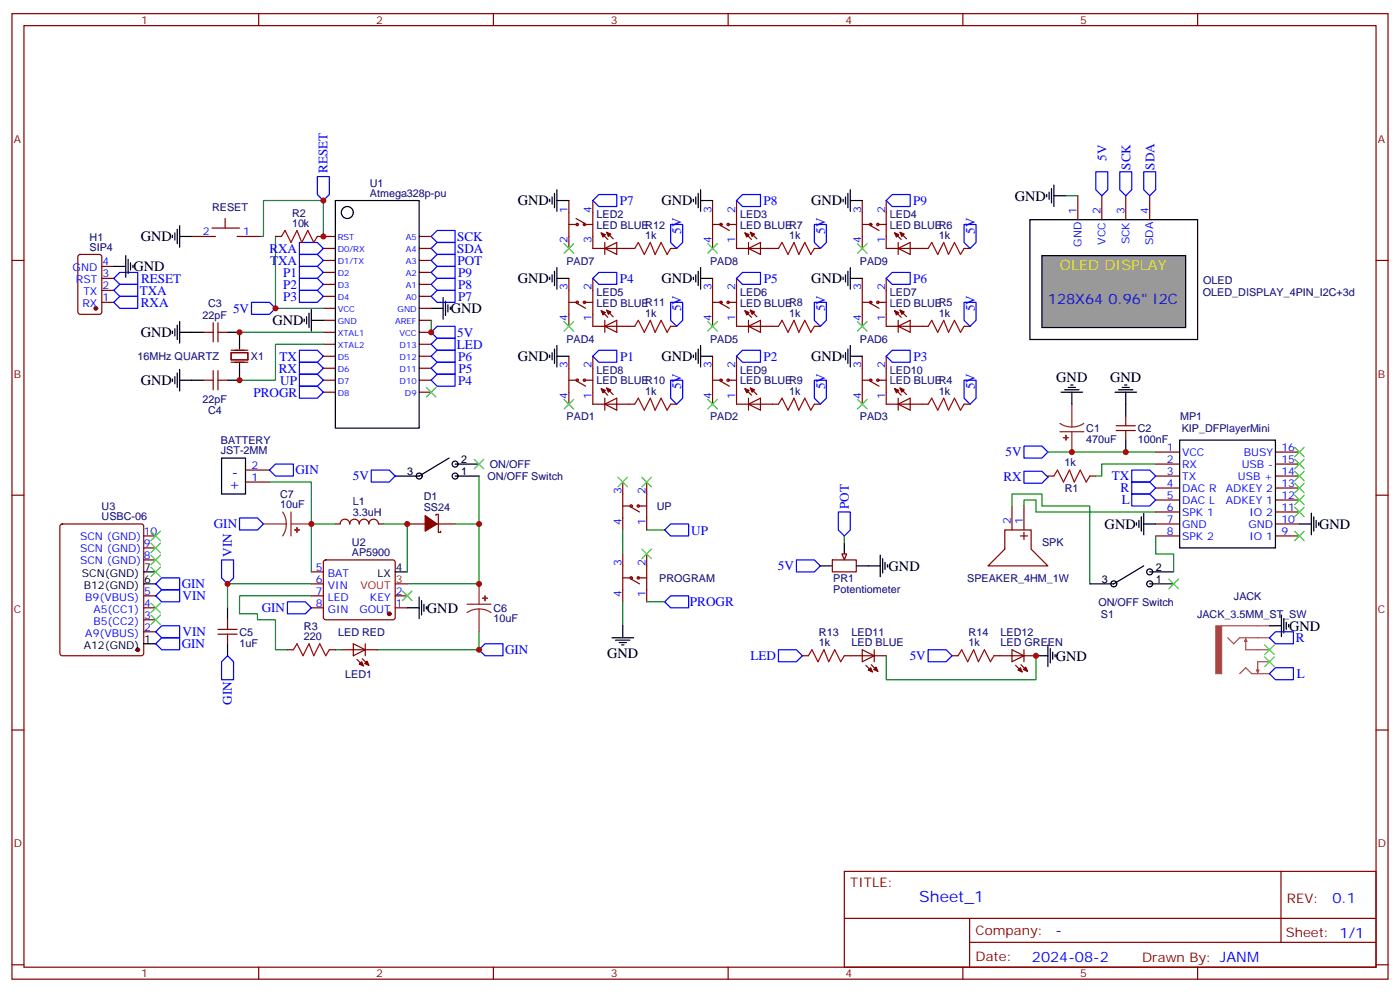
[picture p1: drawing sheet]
<svg xmlns="http://www.w3.org/2000/svg" width="412mm" height="292mm" viewBox="0 0 412 292" stroke-linecap="round" stroke-linejoin="round" font-family="sans-serif">
<g fill="none" stroke="#870000" stroke-width=".35">
<path d="M3.5 4h405.4v284.4h-405.4zM7.1 7.5h398.2v277.3h-398.2zM76.2 4v3.5M145.3 4v3.5M214.5 4v3.5M283.6 4v3.5M352.8 4v3.5M167.6 59.1v14.1M174.6 59.1v14.1M209.9 59.1v14.1M217 59.1v14.1M254 59.1v14.1"/>
<path d="M261.1 59.1v14.1M3.5 76.7h3.6M167.6 66.1h2.4M169.7 64.3l2.5 1.5M172.2 66.1h2.4M209.9 66.1h2.5M212.4 66.5l2.4 1.4M214.5 66.1h2.5M254 66.1h2.5M256.5 66.5l2.4 1.4M258.6 66.1h2.5M405.3 76.7h3.6"/>
<path d="M167.6 82v14.1M167.6 89h2.4M170 89.4l2.5 1.4M172.2 89h2.4M174.6 82v14.1M209.9 82v14.1M209.9 89h2.5M212.4 89.4l2.4 1.4M214.5 89h2.5M217 82v14.1M254 82v14.1M254 89h2.5"/>
<path d="M256.5 89.4l2.4 1.4M258.6 89h2.5M261.1 82v14.1M167.6 104.9v14.1M167.6 112h2.4M170 112.3l2.5 1.4M172.2 112h2.4M174.6 104.9v14.1M209.9 112h2.5M209.9 104.9v14.1M212.4 112.3l2.4 1.4M214.5 112h2.5"/>
<path d="M217 104.9v14.1M254 112h2.5M254 104.9v14.1M256.5 112.3l2.4 1.4M258.6 112h2.5M261.1 104.9v14.1M3.5 145.8h3.6M405.3 145.8h3.6M3.5 215h3.6M405.3 215h3.6M248.7 256.6h156.6v28.2h-156.6zM377.3 256.6v20.9"/>
<path d="M248.7 270.5h156.5M285.6 277.5h119.6M285.6 270.5v14.1M3.5 284.1h3.6M76.2 284.8v3.6M145.3 284.8v3.6M214.5 284.8v3.6M283.6 284.8v3.6M352.8 284.8v3.6M405.3 284.1h3.6"/>
<circle cx="170" cy="66.1" r=".35"/>
<circle cx="172.2" cy="66.1" r=".35"/>
<circle cx="212.4" cy="66.1" r=".35"/>
<circle cx="214.5" cy="66.1" r=".35"/>
<circle cx="256.5" cy="66.1" r=".35"/>
<circle cx="258.6" cy="66.1" r=".35"/>
<circle cx="170" cy="89" r=".35"/>
<circle cx="172.2" cy="89" r=".35"/>
<circle cx="212.4" cy="89" r=".35"/>
<circle cx="214.5" cy="89" r=".35"/>
<circle cx="256.5" cy="89" r=".35"/>
<circle cx="258.6" cy="89" r=".35"/>
<circle cx="170" cy="112" r=".35"/>
<circle cx="172.2" cy="112" r=".35"/>
<circle cx="212.4" cy="112" r=".35"/>
<circle cx="214.5" cy="112" r=".35"/>
<circle cx="256.5" cy="112" r=".35"/>
<circle cx="258.6" cy="112" r=".35"/>
</g>
<path d="M303.4 64.7h49.4v35.3h-49.4z" fill="none" stroke="#000" stroke-width=".35"/>
<path d="M306.9 75.3h42.3v21.1h-42.3z" fill="#999" stroke="#000" stroke-width=".35"/>
<g fill="none" stroke="#870000" stroke-width=".35">
<path d="M317.5 57.6v7.1M324.6 57.6v7.1M331.6 57.6v7.1M338.7 57.6v7.1M23.2 75.1l.4-.2h5.7l.6 .5 .1 16.5-.5 .6-5.9 .1-.6-.5-.1-16.5zM30 78.5h3.5M56.4 69.6h7.1M62.4 67.2h8.2M66.3 64.3v2.9M69.8 69.6h7.1M95.2 69.6h3.6M95.2 73.2h3.6"/>
<path d="M95.2 76.7h3.6M123.5 69.6h3.5M123.5 73.2h3.5M123.5 76.7h3.5M30 89h3.5M30 85.5h3.5M30 82h3.5M60 97.9h2.8M62.8 95v5.7M64.2 97.9h2.8M64.2 95v5.7M95.2 80.2h3.6"/>
<path d="M95.2 83.7h3.6M95.2 87.3h3.6M95.2 90.8h3.6M95.2 94.3h3.6M95.2 97.9h3.6M123.5 80.2h3.5M123.5 83.7h3.5M123.5 87.3h3.5M123.5 90.8h3.5M123.5 94.3h3.5M123.5 97.9h3.5M60 112h2.8"/>
<path d="M62.8 109.1v5.7M64.2 112h2.8M64.2 109.1v5.7M68.1 103.9h4.9v2.1h-4.9zM68.1 103.2h4.9M68.1 106.7h4.9M95.2 101.4h3.6M95.2 104.9h3.6M95.2 108.4h3.6M95.2 112h3.6M95.2 115.5h3.6M123.5 101.4h3.5"/>
<path d="M123.5 104.9h3.5M123.5 108.4h3.5M123.5 112h3.5M123.5 115.5h3.5M72.3 138.4h7.1M328.8 126.8h5.6M328.8 125.4h5.6M331.6 122.6v2.8M331.6 126.8v2.8M340.4 133.1h7.1M340.4 136.7h7.1M375.7 133.1h7.1"/>
<path d="M375.7 136.7h7.1M17.9 154.5l.4-.2h23.3l.7 .4v37.7l-.4 .7h-23.6l-.6-.5-.1-37.6zM42.3 157.8h3.6M72.3 142h7.1M98.8 154.3h1.4a1.41 1.41 0 0 1 1.4-1.4 1.41 1.41 0 0 1 1.4 1.4 1.41 1.41 0 0 1 1.4-1.4 1.41 1.41 0 0 1 1.4 1.4 1.41 1.41 0 0 1 1.4-1.4 1.41 1.41 0 0 1 1.5 1.4 1.41 1.41 0 0 1 1.4-1.4 1.41 1.41 0 0 1 1.4 1.4h1.4M119.9 154.3h5.3M128.4 151.8v-.3h.7v5.3h.7v-.4M128.8 154.3h5.3M183.4 142v14.1M183.4 149h2.5M185.9 149.4l2.5 1.4M188 149h2.5"/>
<path d="M190.5 142v14.1M296 156.1h7.7v5.6l5 5h-17.7l5-5zM298.1 149v7.1M300.6 157.8h2.1M301.6 149v7.1M301.6 156.8v2.1M340.4 140.2h7.1M340.4 143.7h7.1M340.4 147.2h7.1M340.4 150.8h7.1M340.4 154.3h7.1M340.4 157.8h7.1"/>
<path d="M375.7 140.2h7.1M375.7 143.7h7.1M375.7 147.2h7.1M375.7 150.8h7.1M375.7 154.3h7.1M375.7 157.8h7.1M42.3 179h3.6M42.3 175.5h3.6M42.3 164.9h3.6M42.3 161.4h3.6M91.7 179h3.5M91.7 175.5h3.5"/>
<path d="M91.7 168.4h3.5M91.7 171.9h3.5M95.5 165.1l.5-.2h19.7l.5 .2 .2 .5v16.2l-.2 .5-.5 .2h-19.7l-.5-.2-.3-.5v-16.2zM116.4 179h3.5M116.4 175.5h3.5M183.4 163.1v14.1M183.4 170.2h2.5M185.9 170.5l2.5 1.4M188 170.2h2.5M190.5 163.1v14.1M245.2 164.9h7v3.5h-7zM42.3 186.1h3.6"/>
<path d="M42.3 182.5h3.6M64.2 186.8h5.6M64.2 185.3h5.6M67 182.5v2.8M67 186.8v2.8"/>
<circle cx="185.9" cy="149" r=".35"/>
<circle cx="188" cy="149" r=".35"/>
<circle cx="185.9" cy="170.2" r=".35"/>
<circle cx="188" cy="170.2" r=".35"/>
</g>
<g fill="none" stroke="#000" stroke-width=".35">
<path d="M98.8 59.1h24.7v67h-24.7zM161.9 58.7v.7M162.6 58v2.1M163.3 56.9v4.3M164 59.1h3.6M164 55.9v6.3M204.3 58.7v.7M205 58v2.1M205.7 56.9v4.3M206.4 59.1h3.5M206.4 55.9v6.3M248.4 58.7v.7"/>
<path d="M249.1 58v2.1M249.8 56.9v4.3M250.5 59.1h3.5M250.5 55.9v6.3M308.3 57.3v.7M309 56.6v2.1M309.7 55.5v4.3M310.4 57.6h3.6M310.4 54.5v6.3M33.5 78.5h3.5M37 75.3v6.3M37.7 76.3v4.3"/>
<path d="M38.5 77.4v2.1M39.2 78.1v.7M50.8 69.3v.7M51.5 68.6v2.1M52.2 67.5v4.3M52.9 66.5v6.3M52.9 69.6h3.5M163.3 79.9v4.2M164 78.8v6.4M205.7 79.9v4.2M206.4 78.8v6.4M249.8 79.9v4.2"/>
<path d="M250.5 78.8v6.4M50.8 97.5v.7M51.5 96.8v2.1M52.2 95.7v4.3M52.9 97.9h7.1M52.9 94.7v6.3M67 97.9h3.6v4.9M89.6 94v.7M90.3 93.3v2.1M91 92.2v4.2M91.7 94.3h3.5M91.7 91.2v6.3"/>
<path d="M127 90.8h3.5M130.5 87.6v6.4M131.2 88.7v4.2M131.9 89.7v2.2M132.6 90.5v.7M161.9 81.6v.7M162.6 80.9v2.1M164 82h3.6M204.3 81.6v.7M205 80.9v2.1M206.4 82h3.5M248.4 81.6v.7"/>
<path d="M249.1 80.9v2.1M250.5 82h3.5M50.8 111.6v.7M51.5 110.9v2.1M52.2 109.9v4.2M52.9 112h7.1M52.9 108.8v6.3M70.6 107v5h-3.6M161.9 104.6v.7M162.6 103.9v2.1M163.3 102.8v4.2M164 101.7v6.4"/>
<path d="M164 104.9h3.6M204.3 104.6v.7M205 103.9v2.1M205.7 102.8v4.2M206.4 104.9h3.5M206.4 101.7v6.4M248.4 104.6v.7M249.1 103.9v2.1M249.8 102.8v4.2M250.5 104.9h3.5M250.5 101.7v6.4M312.6 115.5h6.3"/>
<path d="M313.6 114.8h4.3M314.7 114.1h2.1M315.4 113.4h.7M315.7 115.5v3.5M328.4 115.5h6.4M329.5 114.8h4.2M330.6 114.1h2.1M331.3 113.4h.7M331.6 115.5v7.1M65.3 134.9h7v10.6h-7zM132.3 134.9l-8.8 5.3h-7.1M134.1 136.7h7"/>
<path d="M331.6 129.6v3.5M347.5 129.6h28.2v31.8h-28.2zM134.1 140.2h7M248.7 159.9v3.6M334.8 154v.7M335.5 153.2v2.2M336.2 152.2v4.2M336.9 154.3h3.5M336.9 151.1v6.4M382.8 154.3h3.5M386.3 151.1v6.4M387 152.2v4.2"/>
<path d="M387.7 153.2v2.2M388.4 154v.7M42.3 168.4h3.6M42.3 171.9h3.6M67 179v3.5M116.4 168.4h3.5M119.9 179h3.6M123.5 175.8v6.4M124.2 176.9v4.2M124.9 177.9v2.2M125.6 178.6v.8M241.7 166.7h3.5"/>
<path d="M252.2 166.7h7.1M259.3 163.5v6.3M260 164.5v4.3M260.7 165.6v2.1M261.4 166.3v.7M336.9 166.7l-8.8 5.2h-7.1M338.7 168.4h7M338.7 171.9h7M42.3 189.6h3.6M67 189.6v3.5M305.2 193.1h3.5M308.7 189.9v6.4"/>
<path d="M309.4 191v4.2M310.1 192.1v2.1M310.8 192.8v.7"/>
<circle cx="102.3" cy="62.6" r="1.76"/>
<circle cx="134.1" cy="136.7" r=".88"/>
<circle cx="123.5" cy="140.2" r=".88"/>
<circle cx="134.1" cy="140.2" r=".88"/>
<circle cx="328.1" cy="171.9" r=".88"/>
<circle cx="338.7" cy="168.4" r=".88"/>
<circle cx="338.7" cy="171.9" r=".88"/>
</g>
<g fill="none" stroke="#008700" stroke-width=".35">
<path d="M314 57.6h3.5M76.9 69.6h.7v-10.5h17.6v10.5M81.1 69.6v21.2h14.1M70.6 97.9h24.6M127 94.3v3.6M95.2 101.4h-14.1v10.6h-10.5M308.7 133.1h31.7M340.4 136.7h-15.8v3.5h-1.8M79.4 142h12.3v12.3M98.8 154.3h-7.1v14.1M112.9 154.3h7v14.1M134.1 154.3h7"/>
<path d="M141.1 154.3v17.6h-21.2M141.1 140.2v14.1M183.4 156.1v7M190.5 156.1h5.3M298.1 149v-3.5h8.8v3.5h14.1v22.9M301.6 149v-1.8h3.6v3.6h35.2M308.7 140.2v.3M340.4 157.8v5.3h5.3v5.3M91.7 171.9h-24.7v7.1M91.7 175.5h-21.1v5.3h5.2v1.7h5.3v8.8h3.6M183.4 177.2v7.1M190.5 177.2h5.3"/>
<path d="M98.8 191.3h1.7M141.1 186.1v5.2h-30M261.1 193.1v7.1h44.1v-7.1"/>
</g>
<g fill="none" stroke="#00f" stroke-width=".35">
<path d="M93.5 52h3.5v5.3l-1.8 1.8-1.7-1.8zM174.6 59.1l1.8-1.8h5.3v3.5h-5.3zM217 59.1l1.7-1.8h5.3v3.5h-5.3zM261.1 59.1l1.7-1.8h5.3v3.5h-5.3zM322.8 50.6h3.5v5.3l-1.7 1.7-1.8-1.7zM329.8 50.6h3.6v5.3l-1.8 1.7-1.8-1.7zM336.9 50.6h3.5v5.3l-1.7 1.7-1.8-1.7zM88.2 78.5h5.3l1.7 1.7-1.7 1.8h-5.3zM88.2 71.4h5.3l1.7 1.8-1.7 1.7h-5.3zM88.2 74.9h5.3l1.7 1.8-1.7 1.8h-5.3zM127 69.6l1.8-1.7h5.3v3.5h-5.3zM127 73.2l1.8-1.8h5.3v3.5h-5.3z"/>
<path d="M127 76.7l1.8-1.8h5.3v3.6h-5.3zM197.6 66.1h3.5v5.3l-1.8 1.8-1.7-1.8zM239.9 66.1h3.5v5.3l-1.7 1.8-1.8-1.8zM284 66.1h3.5v5.3l-1.7 1.8-1.8-1.8zM33.5 82l1.8-1.8h5.3v3.5h-5.3zM33.5 89l1.8-1.7h5.3v3.5h-5.3zM35.3 83.7h5.3v3.6h-5.3l-1.8-1.8zM74.1 89h5.3l1.7 1.8-1.7 1.8h-5.3zM88.2 82h5.3l1.7 1.7-1.7 1.8h-5.3zM88.2 85.5h5.3l1.7 1.8-1.7 1.7h-5.3zM127 97.9l1.8-1.8h5.3v3.5h-5.3zM127 87.3l1.8-1.8h5.3v3.5h-5.3z"/>
<path d="M127 83.7l1.8-1.7h5.3v3.5h-5.3zM127 80.2l1.8-1.7h5.3v3.5h-5.3zM128.8 99.6h5.3v3.6h-5.3l-1.8-1.8zM174.6 82l1.8-1.8h5.3v3.5h-5.3zM197.6 89h3.5v5.3l-1.8 1.8-1.7-1.8zM217 82l1.7-1.8h5.3v3.5h-5.3zM239.9 89h3.5v5.3l-1.7 1.8-1.8-1.8zM261.1 82l1.7-1.8h5.3v3.5h-5.3zM284 89h3.5v5.3l-1.7 1.8-1.8-1.8zM88.2 103.2h5.3l1.7 1.7-1.7 1.8h-5.3zM88.2 106.7h5.3l1.7 1.7-1.7 1.8h-5.3zM88.2 110.2h5.3l1.7 1.8-1.7 1.7h-5.3z"/>
<path d="M88.2 113.7h5.3l1.7 1.8-1.7 1.8h-5.3zM127 112l1.8-1.8h5.3v3.5h-5.3zM127 108.4l1.8-1.7h5.3v3.5h-5.3zM127 104.9l1.8-1.7h5.3v3.5h-5.3zM174.6 104.9l1.8-1.7h5.3v3.5h-5.3zM197.6 112h3.5v5.3l-1.8 1.7-1.7-1.7zM217 104.9l1.7-1.7h5.3v3.5h-5.3zM239.9 112h3.5v5.3l-1.7 1.7-1.8-1.7zM262.8 103.2h5.3v3.5h-5.3l-1.7-1.8zM284 112h3.5v5.3l-1.7 1.7-1.8-1.7zM79.4 138.4l1.7-1.7h5.3v3.5h-5.3zM109.4 138.4h5.3l1.7 1.8-1.7 1.8h-5.3z"/>
<path d="M301.6 131.4h5.3l1.8 1.7-1.8 1.8h-5.3zM301.6 138.8h5.3l1.8 1.7-1.8 1.8h-5.3zM333.4 138.4h5.3l1.7 1.8-1.7 1.8h-5.3zM70.6 152.5h5.2l1.8 1.8-1.8 1.8h-5.2zM195.8 156.1l1.8-1.8h5.2v3.5h-5.2zM246.9 150.8h3.6v5.3l-1.8 1.7-1.8-1.7zM45.9 175.5l1.7-1.8h5.3v3.5h-5.3zM47.6 170.2h5.3v3.5h-5.3l-1.7-1.8zM65.3 164.9h3.5v5.3l-1.8 1.7-1.7-1.7zM84.7 177.2h5.3l1.7 1.8-1.7 1.8h-5.3zM195.8 177.2l1.8-1.7h5.2v3.5h-5.2zM234.6 164.9h5.3l1.8 1.8-1.8 1.7h-5.3z"/>
<path d="M45.9 189.6l1.7-1.8h5.3v3.5h-5.3zM45.9 186.1l1.7-1.8h5.3v3.5h-5.3zM67 193.1l1.8 1.8v5.3h-3.5v-5.3zM141.1 191.3l1.8-1.7h5.3v3.5h-5.3zM229.3 191.3h5.3l1.8 1.8-1.8 1.8h-5.3zM273.4 191.3h5.3l1.8 1.8-1.8 1.8h-5.3z"/>
</g>
<path d="M315.7 119v6.7M312.2 124.7l1.7 .8 1.8 .2M312.2 127.1h7.1M315.7 127.1v6M319.3 124.7l-1.7 .8-1.9 .2" fill="none" stroke="#8c2424" stroke-width=".35"/>
<g fill="#8c2424" stroke="#8c2424" stroke-width=".35">
<path d="M313.3 128.9h1.4z"/>
<path d="M314 128.2v1.4z"/>
</g>
<g fill="#870000" stroke="#870000" stroke-width=".35">
<path d="M125.2 151.8l3.6 2.5-3.6 2.1z"/>
<circle cx="28.2" cy="90.8" r=".53"/>
<circle cx="114.7" cy="180.8" r=".53"/>
<circle cx="40.6" cy="191.3" r=".53"/>
</g>
<path d="M116.4 171.9h3.5" fill="none" stroke="#f00" stroke-width=".35"/>
<g fill="none" stroke="#3c3" stroke-width=".35">
<path d="M166.2 71.8l2.8 2.8M169 71.8l-2.8 2.8M208.5 71.8l2.8 2.8M211.3 71.8l-2.8 2.8M252.6 71.8l2.8 2.8M255.4 71.8l-2.8 2.8M166.2 94.7l2.8 2.8M169 94.7l-2.8 2.8M208.5 94.7l2.8 2.8M211.3 94.7l-2.8 2.8M252.6 94.7l2.8 2.8M255.4 94.7l-2.8 2.8"/>
<path d="M166.2 117.6l2.8 2.8M169 117.6l-2.8 2.8M208.5 117.6l2.8 2.8M211.3 117.6l-2.8 2.8M252.6 117.6l2.8 2.8M255.4 117.6l-2.8 2.8M139.7 135.3l2.8 2.8M142.5 135.3l-2.8 2.8M381.4 135.3l2.8 2.8M381.4 138.8l2.8 2.8M381.4 131.7l2.8 2.8M384.2 135.3l-2.8 2.8"/>
<path d="M384.2 138.8l-2.8 2.8M384.2 131.7l-2.8 2.8M44.4 156.4l2.9 2.8M44.4 159.9l2.9 2.9M47.3 156.4l-2.9 2.8M47.3 159.9l-2.9 2.9M182 140.5l2.9 2.9M184.9 140.5l-2.9 2.9M189.1 140.5l2.8 2.9M191.9 140.5l-2.8 2.9M381.4 142.3l2.8 2.8M381.4 145.8l2.8 2.9"/>
<path d="M381.4 149.4l2.8 2.8M381.4 156.4l2.8 2.8M384.2 142.3l-2.8 2.8M384.2 145.8l-2.8 2.9M384.2 149.4l-2.8 2.8M384.2 156.4l-2.8 2.8M44.4 163.5l2.9 2.8M44.4 167l2.9 2.8M44.4 177.6l2.9 2.8M47.3 163.5l-2.9 2.8M47.3 167l-2.9 2.8M47.3 177.6l-2.9 2.8"/>
<path d="M118.5 174.1l2.9 2.8M121.4 174.1l-2.9 2.8M189.1 161.7l2.8 2.8M191.9 161.7l-2.8 2.8M344.3 170.5l2.8 2.9M347.1 170.5l-2.8 2.9M44.4 181.1l2.9 2.8M47.3 181.1l-2.9 2.8"/>
</g>
<g fill="#850000" stroke="#850000" stroke-width=".35">
<path d="M178.7 68.4l1.2 .5-.7 .7z"/>
<path d="M177.1 68.6l1.2 .5-.7 .7z"/>
<path d="M221 68.4l1.2 .5-.7 .7z"/>
<path d="M219.4 68.6l1.3 .5-.7 .7z"/>
<path d="M265.1 68.4l1.2 .5-.7 .7z"/>
<path d="M263.5 68.6l1.3 .5-.7 .7z"/>
<path d="M178.7 91.3l1.2 .6-.7 .7z"/>
<path d="M177.1 91.5l1.2 .5-.7 .7z"/>
<path d="M221 91.3l1.2 .6-.7 .7z"/>
<path d="M219.4 91.5l1.3 .5-.7 .7z"/>
<path d="M265.1 91.3l1.2 .6-.7 .7z"/>
<path d="M263.5 91.5l1.3 .5-.7 .7z"/>
<path d="M178.7 114.3l1.2 .5-.7 .7z"/>
<path d="M177.1 114.4l1.2 .6-.7 .7z"/>
<path d="M221 114.3l1.2 .5-.7 .7z"/>
<path d="M219.4 114.4l1.3 .6-.7 .7z"/>
<path d="M265.1 114.3l1.2 .5-.7 .7z"/>
<path d="M263.5 114.4l1.3 .6-.7 .7z"/>
<path d="M255.8 197.3l.7-.7 .5 1.3z"/>
<path d="M258.1 196.5l.5 1.2-1.2-.5z"/>
<path d="M299.9 197.3l.7-.7 .5 1.3z"/>
<path d="M301.4 197.2l.8-.7 .5 1.2z"/>
<path d="M105.8 195.6l.7-.7 .6 1.2z"/>
<path d="M107.4 195.4l.7-.7 .6 1.2z"/>
</g>
<g fill="none" stroke="#850000" stroke-width=".35">
<path d="M174.6 73.2h10.6M177.1 68.6l1.9 1.9M178.2 71.4v3.5M178.2 73.2l3.5-1.8v3.5zM178.7 68.4l1.9 1.9M217 73.2h10.5M219.4 68.6l2 1.9M220.5 71.4v3.5M220.5 73.2l3.5-1.8v3.5zM221 68.4l2 1.9M261.1 73.2h10.5M263.5 68.6l2 1.9"/>
<path d="M264.6 71.4v3.5M264.6 73.2l3.5-1.8v3.5zM265.1 68.4l2 1.9M174.6 96.1h10.6M177.1 91.5l1.9 2M178.2 94.3v3.6M178.2 96.1l3.5-1.8v3.6zM178.7 91.3l1.9 2M217 96.1h10.5M219.4 91.5l2 2M220.5 94.3v3.6M220.5 96.1l3.5-1.8v3.6z"/>
<path d="M221 91.3l2 2M261.1 96.1h10.5M263.5 91.5l2 2M264.6 94.3v3.6M264.6 96.1l3.5-1.8v3.6zM265.1 91.3l2 2M174.6 119h10.6M177.1 114.4l1.9 2M178.2 117.3v3.5M178.2 119l3.5-1.7v3.5zM178.7 114.3l1.9 1.9M217 119h10.5"/>
<path d="M219.4 114.4l2 2M220.5 117.3v3.5M220.5 119l3.5-1.7v3.5zM221 114.3l2 1.9M261.1 119h10.5M263.5 114.4l2 2M264.6 117.3v3.5M264.6 119l3.5-1.7v3.5zM265.1 114.3l2 1.9M100.5 191.3h10.6M104.1 189.6l3.5 1.7-3.5 1.8zM105.1 194.2l2 1.9"/>
<path d="M106.7 194l2 1.9M107.6 189.6v3.5M250.5 193.1h10.6M254 191.3l3.5 1.8-3.5 1.8zM255.1 195.9l1.9 2M256.6 195.8l2 1.9M257.5 191.3v3.6M294.6 193.1h10.6M298.1 191.3l3.5 1.8-3.5 1.8zM299.2 195.9l1.9 2M300.7 195.8l2 1.9M301.6 191.3v3.6"/>
</g>
<path d="M248 163.1h1.4l-.7 1.8z" fill="#f0f0f0" stroke="#870000" stroke-width=".35"/>
<path d="M248.7 157.8v2.1" fill="none" stroke="#008700" stroke-width=".35"/>
<path d="M359.9 184.3h14M361.7 187.8l1.7 1.8 1.8-1.8h8.7M365.2 198.4l1.7-1.8 1.8 1.8h5.2M366.9 188.2v3.1h7M366.9 188.2l.4 .7h-.7zM370.1 197.3h.7l-.3 .7zM373.9 194.9h-3.4v3.1" fill="none" stroke="#a64a4a" stroke-width=".35"/>
<path d="M358.1 184.3h1.8v14.1h-1.8z" fill="#a64a4a" stroke="#a64a4a" stroke-width=".29"/>
<path d="M180.3 187.8h6.3M181.3 188.5h4.3M182.4 189.2h2.1M183.1 189.9h.7M183.4 184.3v3.5M373.9 184.3h3.6M377.5 181.1v6.4M378.2 182.2v4.2M378.9 183.2v2.1M379.6 183.9v.7" fill="none" stroke="#000" stroke-width=".35"/>
<path d="M333.4 145.5h5.3l1.7 1.7-1.7 1.8h-5.3zM333.4 142h5.3l1.7 1.7-1.7 1.8h-5.3zM373.9 187.8l1.8-1.7h5.3v3.5h-5.3zM373.9 198.4l1.8-1.8h5.3v3.6h-5.3z" fill="none" stroke="#00f" stroke-width=".35"/>
<path d="M125.6 114.1l2.8 2.8M128.4 114.1l-2.8 2.8M372.5 189.9l2.9 2.9M372.5 193.5l2.9 2.8M375.4 189.9l-2.9 2.9M375.4 193.5l-2.9 2.8" fill="none" stroke="#3c3" stroke-width=".35"/>
<g fill="none" stroke="#a10000" stroke-width=".35">
<path d="M82.9 69.6l1.1-1.7 1.7 3.5 1.8-3.5 1.4 3.5 1.8-3.5 1.7 3.5 1.1-1.8M187 73.2l1-1.8 1.8 3.5 1.8-3.5 1.4 3.5 1.7-3.5 1.8 3.5 1.1-1.7M229.3 73.2l1.1-1.8 1.7 3.5 1.8-3.5 1.4 3.5 1.8-3.5 1.7 3.5 1.1-1.7M273.4 73.2l1.1-1.8 1.7 3.5 1.8-3.5 1.4 3.5 1.8-3.5 1.7 3.5 1.1-1.7M187 96.1l1-1.8 1.8 3.6 1.8-3.6 1.4 3.6 1.7-3.6 1.8 3.6 1.1-1.8M229.3 96.1l1.1-1.8 1.7 3.6 1.8-3.6 1.4 3.6 1.8-3.6 1.7 3.6 1.1-1.8M273.4 96.1l1.1-1.8 1.7 3.6 1.8-3.6 1.4 3.6 1.8-3.6 1.7 3.6 1.1-1.8M187 119l1-1.7 1.8 3.5 1.8-3.5 1.4 3.5 1.7-3.5 1.8 3.5 1.1-1.8M229.3 119l1.1-1.7 1.7 3.5 1.8-3.5 1.4 3.5 1.8-3.5 1.7 3.5 1.1-1.8M273.4 119l1.1-1.7 1.7 3.5 1.8-3.5 1.4 3.5 1.8-3.5 1.7 3.5 1.1-1.8M310.4 140.2l1.1-1.8 1.8 3.6 1.7-3.6 1.4 3.6 1.8-3.6 1.8 3.6 1-1.8M86.4 191.3l1.1-1.7 1.8 3.5 1.7-3.5 1.4 3.5 1.8-3.5 1.8 3.5 1-1.8"/>
<path d="M238.1 193.1l1.1-1.8 1.7 3.6 1.8-3.6 1.4 3.6 1.8-3.6 1.7 3.6 1.1-1.8M282.2 193.1l1.1-1.8 1.7 3.6 1.8-3.6 1.4 3.6 1.8-3.6 1.7 3.6 1.1-1.8"/>
</g>
<g fill="none" stroke="#870000" stroke-width=".35">
<path d="M81.1 69.6h1.8M93.5 69.6h1.7M185.2 73.2h1.8M197.6 73.2h1.7M227.5 73.2h1.8M239.9 73.2h1.8M271.6 73.2h1.8M284 73.2h1.8M185.2 96.1h1.8M197.6 96.1h1.7M227.5 96.1h1.8M239.9 96.1h1.8"/>
<path d="M271.6 96.1h1.8M284 96.1h1.8M185.2 119h1.8M197.6 119h1.7M227.5 119h1.8M239.9 119h1.8M271.6 119h1.8M284 119h1.8M308.7 140.2h1.7M321 140.2h1.8M84.7 191.3h1.7M97 191.3h1.8"/>
<path d="M236.4 193.1h1.7M248.7 193.1h1.8M280.5 193.1h1.7M292.8 193.1h1.8"/>
</g>
<path d="M77.6 154.3h6.7M83.3 150.8l.8 1.7 .2 1.8M84.3 154.3l-.2 1.9-.8 1.6M85.7 154.3h6M85.7 150.8v7M137.6 177.9h7M141.1 179.4l-1.8 .2-1.7 .8M141.1 179.4l1.9 .2 1.6 .8M141.1 171.9v6M141.1 179.4v6.7" fill="none" stroke="#8c2424" stroke-width=".35"/>
<g fill="#8c2424" stroke="#8c2424" stroke-width=".35">
<path d="M142.2 176.2h1.4z"/>
<path d="M142.8 175.5l.1 1.4z"/>
<path d="M87.5 155.4v1.4z"/>
<path d="M86.8 156l1.4 .1z"/>
</g>
<g fill="#c00">
<circle cx="315.7" cy="133.1" r=".88"/>
<circle cx="331.6" cy="133.1" r=".88"/>
<circle cx="127" cy="97.9" r=".88"/>
<circle cx="70.6" cy="97.9" r=".88"/>
<circle cx="70.6" cy="112" r=".88"/>
<circle cx="81.1" cy="90.8" r=".88"/>
<circle cx="95.3" cy="59.1" r=".88"/>
<circle cx="119.9" cy="154.3" r=".88"/>
<circle cx="67" cy="171.9" r=".88"/>
<circle cx="141.1" cy="154.3" r=".88"/>
<circle cx="141.1" cy="191.3" r=".88"/>
<circle cx="91.7" cy="154.3" r=".88"/>
<circle cx="305.2" cy="193.1" r=".88"/>
<circle cx="95.3" cy="69.6" r=".88"/>
<circle cx="141.1" cy="171.9" r=".88"/>
</g>
<text font-size="4.6" fill="#00f" x="270.8" y="265.6">Sheet_1</text>
<g font-size="4.2">
<text x="298.9" y="59.1">GND</text>
<text x="152.5" y="60.5">GND</text>
<text x="194.9" y="60.5">GND</text>
<text x="239" y="60.5">GND</text>
<text x="41.5" y="71">GND</text>
<text x="39.3" y="79.9">GND</text>
<text x="152.5" y="83.4">GND</text>
<text x="194.9" y="83.4">GND</text>
<text x="239" y="83.4">GND</text>
<text x="80.3" y="95.7">GND</text>
<text x="132.8" y="92.2">GND</text>
<text x="41.5" y="99.3">GND</text>
<text x="152.5" y="106.3">GND</text>
<text x="194.9" y="106.3">GND</text>
<text x="239" y="106.3">GND</text>
<text x="41.5" y="113.4">GND</text>
<text x="311.1" y="112.5">GND</text>
<text x="327" y="112.5">GND</text>
<text x="325.4" y="155.7">GND</text>
<text x="388.6" y="155.7">GND</text>
<text x="261.8" y="168.1">GND</text>
<text x="125.8" y="180.4">GND</text>
<text x="379.8" y="185.7">GND</text>
<text x="178.8" y="193.8">GND</text>
<text x="311" y="194.6">GND</text>
</g>
<text font-size="4.2" fill="#ff0" x="312.2" y="79.5">OLED DISPLAY</text>
<text font-size="4.2" fill="#00c" x="308.7" y="89.4">128X64 0.96&quot; I2C</text>
<g font-size="4.2" fill="#00f">
<text x="67.4" y="143.9">+</text>
<text x="68.3" y="140.4">-</text>
<text x="392.5" y="265.9">0.1</text>
<text x="310.9" y="275.4">-</text>
<text x="304" y="283.2">2024-08-2</text>
</g>
<g font-size="3.9" fill="#00f">
<text x="325.9" y="47.4" transform="rotate(-90 325.9 47.4)">5V</text>
<text x="96.5" y="51" transform="rotate(-90 96.5 51)">RESET</text>
<text x="333" y="50" transform="rotate(-90 333 50)">SCK</text>
<text x="340" y="50" transform="rotate(-90 340 50)">SDA</text>
<text x="182.6" y="60.3">P7</text>
<text x="224.9" y="60.3">P8</text>
<text x="269" y="60.3">P9</text>
<text x="134.7" y="71">SCK</text>
<text x="200.7" y="68.8" transform="rotate(-90 200.7 68.8)">5V</text>
<text x="243" y="68.8" transform="rotate(-90 243 68.8)">5V</text>
<text x="287.1" y="68.8" transform="rotate(-90 287.1 68.8)">5V</text>
<text x="79.3" y="74.4">RXA</text>
<text x="79.5" y="78">TXA</text>
<text x="134.7" y="74.4">SDA</text>
<text x="41.6" y="83.3">RESET</text>
<text x="83.4" y="81.5">P1</text>
<text x="134.7" y="78.1">POT</text>
<text x="135" y="81.6">P9</text>
<text x="182.6" y="83.3">P4</text>
<text x="225" y="83.3">P5</text>
<text x="269" y="83.3">P6</text>
<text x="41.2" y="86.8">TXA</text>
<text x="83.4" y="85">P2</text>
<text x="83.4" y="88.5">P3</text>
<text x="135" y="88.7">P7</text>
<text x="135" y="85.1">P8</text>
<text x="41.5" y="90.3">RXA</text>
<text x="68.6" y="92.1">5V</text>
<text x="200.7" y="91.7" transform="rotate(-90 200.7 91.7)">5V</text>
<text x="243" y="91.7" transform="rotate(-90 243 91.7)">5V</text>
<text x="287.1" y="91.7" transform="rotate(-90 287.1 91.7)">5V</text>
<text x="134.7" y="99.2">5V</text>
<text x="82.3" y="106.2">TX</text>
<text x="134.6" y="102.7">LED</text>
<text x="135" y="106.2">P6</text>
<text x="182.7" y="106.2">P1</text>
<text x="224.9" y="106.2">P2</text>
<text x="269.1" y="106.2">P3</text>
<text x="82.1" y="109.7">RX</text>
<text x="82.6" y="113.2">UP</text>
<text x="135" y="113.2">P4</text>
<text x="135" y="109.7">P5</text>
<text x="74.6" y="116.8">PROGR</text>
<text x="200.7" y="114.6" transform="rotate(-90 200.7 114.6)">5V</text>
<text x="243" y="114.6" transform="rotate(-90 243 114.6)">5V</text>
<text x="287.1" y="114.6" transform="rotate(-90 287.1 114.6)">5V</text>
<text x="296.2" y="134.4">5V</text>
<text x="87" y="139.7">GIN</text>
<text x="103.9" y="141.5">5V</text>
<text x="295.6" y="141.8">RX</text>
<text x="327.5" y="141.5">TX</text>
<text x="250.1" y="149.9" transform="rotate(-90 250.1 149.9)">POT</text>
<text x="330.1" y="145">R</text>
<text x="330.5" y="148.4">L</text>
<text x="63" y="155.6">GIN</text>
<text x="203.6" y="157.4">UP</text>
<text x="68.3" y="164" transform="rotate(-90 68.3 164)">VIN</text>
<text x="229.2" y="167.9">5V</text>
<text x="53.5" y="173.2">GIN</text>
<text x="53.8" y="176.7">VIN</text>
<text x="203.2" y="178.6">PROGR</text>
<text x="77.1" y="180.3">GIN</text>
<text x="53.5" y="190.9">GIN</text>
<text x="53.8" y="187.3">VIN</text>
<text x="381.7" y="189.1">R</text>
<text x="148.8" y="192.6">GIN</text>
<text x="221.1" y="194.4">LED</text>
<text x="268" y="194.4">5V</text>
<text x="382" y="199.7">L</text>
<text x="68.3" y="207.6" transform="rotate(-90 68.3 207.6)">GIN</text>
</g>
<g font-size="3.9" fill="#800">
<text x="250.5" y="261.2">TITLE:</text>
<text x="379.1" y="265.9">REV:</text>
<text x="287.4" y="275.4">Company:</text>
<text x="378.7" y="276">Sheet: 1/1</text>
<text x="287.4" y="283.1">Date:</text>
<text x="336.4" y="283.2">Drawn By: JANM</text>
</g>
<g font-size="3.2" fill="#800">
<text x="41.6" y="7">1</text>
<text x="110.8" y="7">2</text>
<text x="179.9" y="7">3</text>
<text x="249.1" y="7">4</text>
<text x="318.2" y="7">5</text>
<text x="4.1" y="42.1">A</text>
<text x="405.9" y="42.1">A</text>
<text x="4.1" y="111.3">B</text>
<text x="405.9" y="111.3">B</text>
<text x="4.1" y="180.4">C</text>
<text x="405.9" y="180.4">C</text>
<text x="4.1" y="249.6">D</text>
<text x="405.9" y="249.6">D</text>
<text x="41.6" y="287.8">1</text>
<text x="110.8" y="287.8">2</text>
<text x="179.9" y="287.8">3</text>
<text x="249.1" y="287.8">4</text>
<text x="318.2" y="287.8">5</text>
</g>
<g font-size="3.2" fill="#000080">
<text x="108.9" y="58">Atmega328p-pu</text>
<text x="108.9" y="55">U1</text>
<text x="62.5" y="62.1">RESET</text>
<text x="86" y="63.8">R2</text>
<text x="175.7" y="64.3">LED2</text>
<text x="218.1" y="64.3">LED3</text>
<text x="262.2" y="64.3">LED4</text>
<text x="26.4" y="70.8">H1</text>
<text x="86" y="66.8">10k</text>
<text x="175.7" y="67.3">LED BLUER12</text>
<text x="190.1" y="70.3">1k</text>
<text x="218.1" y="67.3">LED BLUER7</text>
<text x="232.4" y="70.3">1k</text>
<text x="262.2" y="67.3">LED BLUER6</text>
<text x="276.5" y="70.3">1k</text>
<text x="26.4" y="73.9">SIP4</text>
<text x="166.8" y="78">PAD7</text>
<text x="209.2" y="78">PAD8</text>
<text x="253.3" y="78">PAD9</text>
<text x="354.4" y="83.6">OLED</text>
<text x="175.7" y="87.2">LED5</text>
<text x="218.1" y="87.2">LED6</text>
<text x="262.2" y="87.2">LED7</text>
<text x="354.3" y="87.1">OLED_DISPLAY_4PIN_I2C+3d</text>
<text x="59.6" y="93.8">22pF</text>
<text x="61.3" y="90.3">C3</text>
<text x="175.7" y="90.3">LED BLUER11</text>
<text x="190.1" y="93.3">1k</text>
<text x="218.1" y="90.3">LED BLUER8</text>
<text x="232.4" y="93.3">1k</text>
<text x="262.2" y="90.3">LED BLUER5</text>
<text x="276.5" y="93.3">1k</text>
<text x="166.8" y="100.9">PAD4</text>
<text x="209.2" y="100.9">PAD5</text>
<text x="253.3" y="100.9">PAD6</text>
<text x="40.5" y="106.1">16MHz QUARTZ</text>
<text x="73.9" y="106.1">X1</text>
<text x="175.7" y="113.2">LED BLUER10</text>
<text x="175.7" y="110.2">LED8</text>
<text x="218.1" y="113.2">LED BLUER9</text>
<text x="218.1" y="110.2">LED9</text>
<text x="262.2" y="113.2">LED BLUER4</text>
<text x="262.2" y="110.2">LED10</text>
<text x="59.6" y="118.5">22pF</text>
<text x="190.1" y="116.2">1k</text>
<text x="232.4" y="116.2">1k</text>
<text x="276.5" y="116.2">1k</text>
<text x="61.3" y="122.1">C4</text>
<text x="166.9" y="123.8">PAD1</text>
<text x="209.2" y="123.8">PAD2</text>
<text x="253.3" y="123.8">PAD3</text>
<text x="347.6" y="123.8">MP1</text>
<text x="65.1" y="130.8">BATTERY</text>
<text x="320" y="130.4">470uF</text>
<text x="320" y="127.2">C1</text>
<text x="335.1" y="130.4">100nF</text>
<text x="335.1" y="127.2">C2</text>
<text x="348.1" y="127.4">KIP_DFPlayerMini</text>
<text x="65.1" y="133.8">JST-2MM</text>
<text x="144.3" y="137.9">ON/OFF</text>
<text x="313.6" y="137.4">1k</text>
<text x="143.6" y="141.5">ON/OFF Switch</text>
<text x="82.5" y="149.7">10uF</text>
<text x="82.5" y="146.7">C7</text>
<text x="103.9" y="148.8">L1</text>
<text x="124.8" y="147.4">D1</text>
<text x="313.6" y="145">R1</text>
<text x="29.9" y="153.2">USBC-06</text>
<text x="29.9" y="150.2">U3</text>
<text x="103.9" y="151.8">3.3uH</text>
<text x="124.8" y="150.4">SS24</text>
<text x="193.5" y="150.1">UP</text>
<text x="103.7" y="160.8">U2</text>
<text x="307" y="160.9">SPK</text>
<text x="103.7" y="163.8">AP5900</text>
<text x="194.2" y="171.3">PROGRAM</text>
<text x="245.5" y="171.5">PR1</text>
<text x="284.9" y="171.4">SPEAKER_4HM_1W</text>
<text x="245.5" y="174.8">Potentiometer</text>
<text x="323.5" y="178.5">ON/OFF Switch</text>
<text x="363.5" y="176.6">JACK</text>
<text x="89.5" y="185.5">R3</text>
<text x="145.3" y="183.3">10uF</text>
<text x="145.3" y="180.3">C6</text>
<text x="324.3" y="182">S1</text>
<text x="352.6" y="181.9">JACK_3.5MM_ST_SW</text>
<text x="70.6" y="190.4">1uF</text>
<text x="70.6" y="187.2">C5</text>
<text x="89.5" y="188.5">220</text>
<text x="99.6" y="187.3">LED RED</text>
<text x="241.2" y="190.3">1k</text>
<text x="241.2" y="187.3">R13</text>
<text x="250.9" y="190.3">LED BLUE</text>
<text x="250.9" y="187.3">LED11</text>
<text x="285.3" y="190.3">1k</text>
<text x="285.3" y="187.3">R14</text>
<text x="294.8" y="190.3">LED GREEN</text>
<text x="294.8" y="187.3">LED12</text>
<text x="101.7" y="199.7">LED1</text>
</g>
<g font-size="3.2" fill="#00f">
<text x="167.2" y="62.6" transform="rotate(-90 167.2 62.6)">1</text>
<text x="174.3" y="62.6" transform="rotate(-90 174.3 62.6)">4</text>
<text x="209.5" y="62.6" transform="rotate(-90 209.5 62.6)">3</text>
<text x="216.6" y="62.6" transform="rotate(-90 216.6 62.6)">2</text>
<text x="253.6" y="62.6" transform="rotate(-90 253.6 62.6)">3</text>
<text x="260.7" y="62.6" transform="rotate(-90 260.7 62.6)">2</text>
<text x="317.1" y="62.9" transform="rotate(-90 317.1 62.9)">1</text>
<text x="324.2" y="62.9" transform="rotate(-90 324.2 62.9)">2</text>
<text x="331.3" y="62.9" transform="rotate(-90 331.3 62.9)">3</text>
<text x="338.3" y="62.9" transform="rotate(-90 338.3 62.9)">4</text>
<text x="59.7" y="69.3">2</text>
<text x="71.6" y="69.3">1</text>
<text x="167.2" y="71.7" transform="rotate(-90 167.2 71.7)">2</text>
<text x="174.3" y="71.7" transform="rotate(-90 174.3 71.7)">3</text>
<text x="209.5" y="71.7" transform="rotate(-90 209.5 71.7)">4</text>
<text x="216.6" y="71.7" transform="rotate(-90 216.6 71.7)">1</text>
<text x="253.6" y="71.7" transform="rotate(-90 253.6 71.7)">4</text>
<text x="260.7" y="71.7" transform="rotate(-90 260.7 71.7)">1</text>
<text x="332.7" y="72" transform="rotate(-90 332.7 72)">SCK</text>
<text x="318.6" y="72.7" transform="rotate(-90 318.6 72.7)">GND</text>
<text x="325.6" y="72" transform="rotate(-90 325.6 72)">VCC</text>
<text x="339.7" y="72.2" transform="rotate(-90 339.7 72.2)">SDA</text>
<text x="21.4" y="79.9">GND</text>
<text x="22.3" y="83.4">RST</text>
<text x="30.2" y="81.6">3</text>
<text x="30.2" y="78.1">4</text>
<text x="24.5" y="86.9">TX</text>
<text x="30.2" y="88.7">1</text>
<text x="30.2" y="85.2">2</text>
<text x="167.2" y="85.5" transform="rotate(-90 167.2 85.5)">3</text>
<text x="174.3" y="85.5" transform="rotate(-90 174.3 85.5)">2</text>
<text x="209.5" y="85.5" transform="rotate(-90 209.5 85.5)">3</text>
<text x="216.6" y="85.5" transform="rotate(-90 216.6 85.5)">2</text>
<text x="253.6" y="85.5" transform="rotate(-90 253.6 85.5)">3</text>
<text x="260.7" y="85.5" transform="rotate(-90 260.7 85.5)">2</text>
<text x="24.3" y="90.5">RX</text>
<text x="167.2" y="94.6" transform="rotate(-90 167.2 94.6)">4</text>
<text x="174.3" y="94.6" transform="rotate(-90 174.3 94.6)">1</text>
<text x="209.5" y="94.6" transform="rotate(-90 209.5 94.6)">4</text>
<text x="216.6" y="94.6" transform="rotate(-90 216.6 94.6)">1</text>
<text x="253.6" y="94.6" transform="rotate(-90 253.6 94.6)">4</text>
<text x="260.7" y="94.6" transform="rotate(-90 260.7 94.6)">1</text>
<text x="167.2" y="108.4" transform="rotate(-90 167.2 108.4)">3</text>
<text x="174.3" y="108.4" transform="rotate(-90 174.3 108.4)">2</text>
<text x="209.5" y="108.4" transform="rotate(-90 209.5 108.4)">3</text>
<text x="216.6" y="108.4" transform="rotate(-90 216.6 108.4)">2</text>
<text x="253.6" y="108.4" transform="rotate(-90 253.6 108.4)">3</text>
<text x="260.7" y="108.4" transform="rotate(-90 260.7 108.4)">2</text>
<text x="167.2" y="117.5" transform="rotate(-90 167.2 117.5)">4</text>
<text x="174.3" y="117.5" transform="rotate(-90 174.3 117.5)">1</text>
<text x="209.5" y="117.5" transform="rotate(-90 209.5 117.5)">4</text>
<text x="216.6" y="117.5" transform="rotate(-90 216.6 117.5)">1</text>
<text x="253.6" y="117.5" transform="rotate(-90 253.6 117.5)">4</text>
<text x="260.7" y="117.5" transform="rotate(-90 260.7 117.5)">1</text>
<text x="343.7" y="132.8">1</text>
<text x="343.7" y="136.3">2</text>
<text x="348.2" y="134.2">VCC</text>
<text x="348.2" y="137.7">RX</text>
<text x="365.8" y="137.7">USB -</text>
<text x="366.4" y="134.2">BUSY</text>
<text x="377.5" y="136.3">15</text>
<text x="377.5" y="132.8">16</text>
<text x="74.1" y="141.6">1</text>
<text x="74.1" y="138.1">2</text>
<text x="343.7" y="139.8">3</text>
<text x="343.7" y="143.4">4</text>
<text x="348.2" y="141.3">TX</text>
<text x="364.6" y="141.3">USB +</text>
<text x="377.5" y="143.4">13</text>
<text x="377.5" y="139.8">14</text>
<text x="183.1" y="145.5" transform="rotate(-90 183.1 145.5)">3</text>
<text x="190.1" y="145.5" transform="rotate(-90 190.1 145.5)">2</text>
<text x="343.7" y="146.9">5</text>
<text x="348.2" y="144.8">DAC R</text>
<text x="348.2" y="148.3">DAC L</text>
<text x="361.1" y="148.3">ADKEY 1</text>
<text x="361.1" y="144.8">ADKEY 2</text>
<text x="377.5" y="146.9">12</text>
<text x="183.1" y="154.6" transform="rotate(-90 183.1 154.6)">4</text>
<text x="190.1" y="154.6" transform="rotate(-90 190.1 154.6)">1</text>
<text x="297.7" y="154.3" transform="rotate(-90 297.7 154.3)">2</text>
<text x="301.3" y="154.3" transform="rotate(-90 301.3 154.3)">1</text>
<text x="343.7" y="150.4">6</text>
<text x="343.7" y="154">7</text>
<text x="348.2" y="151.8">SPK 1</text>
<text x="348.2" y="155.4">GND</text>
<text x="367.7" y="155.4">GND</text>
<text x="368" y="151.8">IO 2</text>
<text x="377.5" y="154">10</text>
<text x="377.5" y="150.4">11</text>
<text x="23.6" y="158.9">SCN (GND)</text>
<text x="42.3" y="161">9</text>
<text x="42.3" y="157.5">10</text>
<text x="343.7" y="157.5">8</text>
<text x="348.2" y="158.9">SPK 2</text>
<text x="368" y="158.9">IO 1</text>
<text x="377.5" y="157.5">9</text>
<text x="23.6" y="165.9">SCN (GND)</text>
<text x="23.6" y="162.4">SCN (GND)</text>
<text x="42.3" y="164.5">8</text>
<text x="183.1" y="166.7" transform="rotate(-90 183.1 166.7)">3</text>
<text x="190.1" y="166.7" transform="rotate(-90 190.1 166.7)">2</text>
<text x="93.1" y="168.1">5</text>
<text x="93.1" y="171.6">6</text>
<text x="96.6" y="169.8">BAT</text>
<text x="96.6" y="173.4">VIN</text>
<text x="25.1" y="176.9">B9(VBUS)</text>
<text x="42.5" y="178.6">4</text>
<text x="42.5" y="175.1">5</text>
<text x="93.1" y="175.1">7</text>
<text x="93.1" y="178.6">8</text>
<text x="96.6" y="176.9">LED</text>
<text x="109" y="176.9">KEY</text>
<text x="116.6" y="178.6">1</text>
<text x="116.6" y="175.1">2</text>
<text x="183.1" y="175.7" transform="rotate(-90 183.1 175.7)">4</text>
<text x="190.1" y="175.7" transform="rotate(-90 190.1 175.7)">1</text>
<text x="27.5" y="183.9">B5(CC2)</text>
<text x="27.5" y="180.4">A5(CC1)</text>
<text x="42.5" y="185.7">2</text>
<text x="42.5" y="182.2">3</text>
<text x="96.6" y="180.4">GIN</text>
<text x="105.9" y="180.4">GOUT</text>
<text x="25.1" y="187.5">A9(VBUS)</text>
</g>
<g font-size="3.2">
<text x="135.8" y="136.3">2</text>
<text x="119.9" y="139.8">3</text>
<text x="135.8" y="139.8">1</text>
<text x="24.1" y="169.8">SCN(GND)</text>
<text x="24.7" y="173.4">B12(GND)</text>
<text x="42.5" y="171.6">6</text>
<text x="42.5" y="168.1">7</text>
<text x="111.2" y="169.8">LX</text>
<text x="116.6" y="168.1">4</text>
<text x="324.6" y="171.6">3</text>
<text x="340.4" y="171.6">1</text>
<text x="340.4" y="168.1">2</text>
<text x="24.7" y="191">A12(GND)</text>
<text x="42.5" y="189.2">1</text>
</g>
<g font-size="3.2" fill="#f00">
<text x="106.2" y="173.4">VOUT</text>
<text x="116.6" y="171.6">3</text>
</g>
<g font-size="2.5" fill="#00f">
<text x="99.5" y="70.7">RST</text>
<text x="119.5" y="70.7">A5</text>
<text x="99.5" y="74.2">D0/RX</text>
<text x="99.5" y="77.8">D1/TX</text>
<text x="119.5" y="74.2">A4</text>
<text x="119.5" y="77.8">A3</text>
<text x="99.5" y="81.3">D2</text>
<text x="119.5" y="81.3">A2</text>
<text x="99.5" y="84.8">D3</text>
<text x="99.5" y="88.3">D4</text>
<text x="119.5" y="84.8">A1</text>
<text x="119.5" y="88.3">A0</text>
<text x="99.5" y="91.9">VCC</text>
<text x="99.5" y="95.4">GND</text>
<text x="116.4" y="95.4">AREF</text>
<text x="117.1" y="91.9">GND</text>
<text x="99.5" y="98.9">XTAL1</text>
<text x="117.6" y="98.9">VCC</text>
<text x="99.5" y="102.4">XTAL2</text>
<text x="99.5" y="106">D5</text>
<text x="117.7" y="102.4">D13</text>
<text x="117.7" y="106">D12</text>
<text x="99.5" y="109.5">D6</text>
<text x="99.5" y="113">D7</text>
<text x="117.7" y="109.5">D11</text>
<text x="117.7" y="113">D10</text>
<text x="99.5" y="116.6">D8</text>
<text x="119.3" y="116.6">D9</text>
</g>
</svg>
